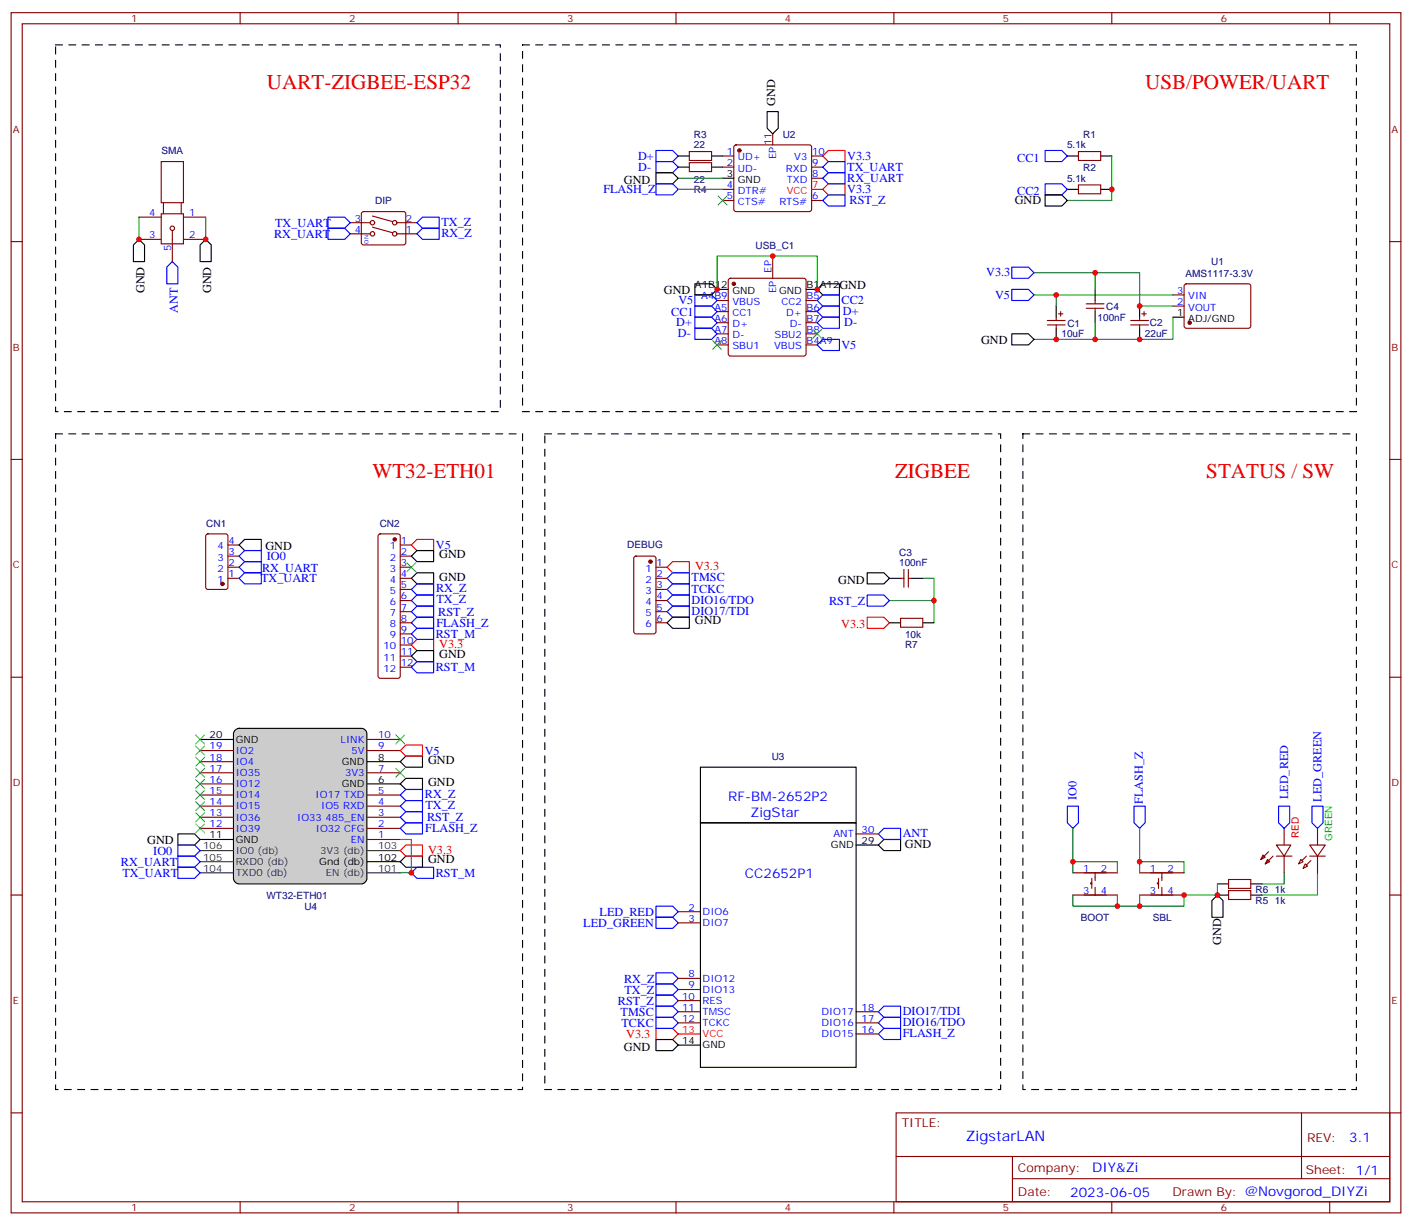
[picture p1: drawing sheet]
<svg xmlns="http://www.w3.org/2000/svg" width="448mm" height="389mm" viewBox="0 0 448 389" stroke-linecap="round" stroke-linejoin="round" font-family="sans-serif">
<g fill="none" stroke="#870000" stroke-width=".35">
<path d="M3.5 4h441v381h-441zM7.1 7.5h433.9v374h-433.9zM76.2 4v3.5M145.3 4v3.5M214.5 4v3.5M283.6 4v3.5M352.8 4v3.5M421.9 4v3.5M3.5 76.7h3.6M441 76.7h3.5M3.5 145.8h3.6M441 145.8h3.5"/>
<path d="M3.5 215h3.6M441 215h3.5M3.5 284.1h3.6M441 284.1h3.5M3.5 353.3h3.6M284.3 353.3h156.7v28.2h-156.7zM413 353.3v20.9M441 353.3h3.5M284.4 367.1h156.4M321.3 374.2h119.5M321.3 367.1v14.1M76.2 381.5v3.5"/>
<path d="M145.3 381.5v3.5M214.5 381.5v3.5M283.6 381.5v3.5M352.8 381.5v3.5M421.9 381.5v3.5"/>
</g>
<path d="M17.6 14.3h141.1v116.4h-141.1zM165.8 14.3h264.6v116.4h-264.6zM17.6 137.7h148.2v208.2h-148.2zM172.9 137.7h144.6v208.2h-144.6zM324.6 137.7h105.8v208.2h-105.8z" fill="none" stroke="#000" stroke-width=".35" stroke-dasharray="2.1 2.1"/>
<path d="M211.7 197.7l1.7-1.8h5.3v3.6h-5.3zM275.2 181.8h5.3l1.7 1.8-1.7 1.7h-5.3zM278.7 268.3l1.8-1.8h5.3v3.5h-5.3zM208.1 330h5.3l1.8 1.8-1.8 1.7h-5.3z" fill="none" stroke="#000" stroke-width=".35"/>
<path d="M211.7 183.6l1.7-1.8h5.3v3.5h-5.3zM211.7 187.1l1.7-1.8h5.3v3.6h-5.3zM211.7 190.6l1.7-1.7h5.3v3.5h-5.3zM211.7 194.2l1.7-1.8h5.3v3.5h-5.3zM208.1 287.7h5.3l1.8 1.7-1.8 1.8h-5.3zM208.1 291.2h5.3l1.8 1.7-1.8 1.8h-5.3zM208.1 319.4h5.3l1.8 1.8-1.8 1.7h-5.3zM208.1 315.9h5.3l1.8 1.7-1.8 1.8h-5.3zM208.1 322.9h5.3l1.8 1.8-1.8 1.8h-5.3zM278.7 321.2l1.8-1.8h5.3v3.5h-5.3zM278.7 324.7l1.8-1.8h5.3v3.6h-5.3z" fill="none" stroke="#00f" stroke-width=".35"/>
<path d="M211.7 180.1l1.7-1.8h5.3v3.5h-5.3zM275.2 195.9h5.3l1.7 1.8-1.7 1.8h-5.3zM208.1 326.5h5.3l1.8 1.7-1.8 1.8h-5.3z" fill="none" stroke="#f00" stroke-width=".35"/>
<path d="M282.2 190.6h14.1v7.1" fill="none" stroke="#008700" stroke-width=".35"/>
<path d="M74.7 231.7l1.1-.5h38.9l1.2 .5 .5 1.3v45.8l-.6 1.3-1.1 .5h-38.9l-1.2-.6-.5-1.2v-45.8z" fill="#ccc" stroke="#000" stroke-width=".35"/>
<path d="M63.5 277.1h10.6M63.5 273.5h10.6M63.5 270h10.6M116.4 277.1h10.6M116.4 270h10.6" fill="none" stroke="#333" stroke-width=".35"/>
<g fill="none" stroke="#000" stroke-width=".35">
<path d="M243.4 35.4h3.5v5.3l-1.7 1.8-1.8-1.8zM208.1 54.8h5.3l1.8 1.8-1.8 1.7h-5.3zM215.2 49.5h3.5M215.2 53.1h3.5M225.8 49.5h3.5M225.8 53.1h3.5M229.3 56.6h3.5M338.7 49.5h3.5M349.2 49.5h3.6M42.3 77.8l1.8-1.8 1.8 1.8v5.2h-3.6zM63.5 77.8l1.8-1.8 1.7 1.8v5.2h-3.5zM331.6 61.9h5.3l1.8 1.7-1.8 1.8h-5.3z"/>
<path d="M338.7 60.1h3.5M349.2 60.1h3.6M220.5 90.1h5.3l1.7 1.8-1.7 1.7h-5.3zM227.5 91.9h3.6M255.8 91.9h3.5M259.3 91.9l1.8-1.8h5.2v3.5h-5.2zM335.1 97.2v3.5M347.5 91.9v3.5M347.5 98.9v3.5M361.6 97.2v3.5M321 106h5.3l1.8 1.7-1.8 1.8h-5.3zM335.1 104.2v3.5"/>
<path d="M361.6 104.2v3.5M372.2 100.7h3.5M77.6 171.2h5.3v3.6h-5.3l-1.8-1.8zM130.5 176.5l1.8-1.7h5.3v3.5h-5.3zM130.5 183.6l1.8-1.8h5.3v3.5h-5.3zM282.2 197.7h3.6M282.2 183.6h3.6M289.3 183.6h3.5M292.8 197.7h3.5M132.3 206.5h5.3v3.5h-5.3l-1.8-1.7zM63.5 234.7h10.6M116.4 248.8h10.6"/>
<path d="M116.4 241.8h10.6M127 241.8l1.8-1.8h5.3v3.6h-5.3zM127 248.8l1.8-1.7h5.3v3.5h-5.3zM222.2 243.6h49.4v17.6h-49.4zM56.4 264.7h5.3l1.8 1.8-1.8 1.8h-5.3zM63.5 266.5h10.6M116.4 273.5h10.6M127 273.5l1.8-1.7h5.3v3.5h-5.3zM222.2 261.2h49.4v77.6h-49.4zM271.6 268.3h7.1M386.3 284.1l1.8 1.8v5.3h-3.6v-5.3zM386.3 284.1h3.5"/>
<path d="M386.3 280.6h3.5M396.9 284.1h3.5M396.9 280.6h3.5M215.2 331.8h7"/>
</g>
<g fill="none" stroke="#870000" stroke-width=".35">
<path d="M51.2 51.3h7v13h-7zM218.7 48.1h7.1v2.8h-7.1zM218.7 51.6h7.1v2.9h-7.1zM229.3 49.5h3.5M229.3 53.1h3.5M233.1 46.2l.4-.2h23.3l.5 .2 .2 .5v19.8l-.2 .5-.5 .2h-23.3l-.5-.3-.2-.4v-19.8zM245.2 42.5v3.5M257.5 49.5h3.6M257.5 53.1h3.6M257.5 56.6h3.6M342.2 48.1h7v2.8h-7zM342.2 58.7h7v2.8h-7z"/>
<path d="M44.1 68.9h7.1M44.1 76h7.1M51.2 67.9h7v9.5h-7zM51.9 64.3v3.6M54.7 73.2v9.8M57.5 64.3v3.6M58.2 68.9h7.1M58.2 76h7.1M111.1 74.2h6.4M111.1 70.7h6.4M114.9 67.4l.5-.2h12.7l.5 .2 .2 .5-.1 9.4-.6 .5-13-.1-.4-.7v-9.1zM118.2 68.6l6.3 1.7"/>
<path d="M118.2 72.1l6.3 1.8M125.9 74.2h6.4M125.9 70.7h6.4M229.3 60.1h3.5M229.3 63.6h3.5M257.5 63.6h3.6M227.5 95.4h3.6M227.5 98.9h3.6M231.3 88.5l.5-.2h23.3l.5 .2 .2 .5v23.3l-.3 .5-.4 .2h-23.3l-.5-.2-.2-.5v-23.3zM245.2 81.3v7M255.8 95.4h3.5M255.8 98.9h3.5"/>
<path d="M335.8 99.6h1.5M336.5 98.9v1.4M344.7 97.9h5.6M344.7 96.4h5.6M347.5 95.4v1M347.5 97.9v1M362.3 99.6h1.4M363 98.9v1.4M372.2 93.6h3.5M372.2 97.2h3.5M375.9 90.3l.5-.2 20 .1 .5 .6-.1 13-.6 .4-20.1-.1-.4-.6v-12.7zM227.5 102.4h3.6"/>
<path d="M227.5 106h3.6M227.5 109.5h3.6M255.8 102.4h3.5M255.8 106h3.5M255.8 109.5h3.5M332.3 101.7h5.7M332.3 103.2h5.7M335.1 100.7v1M335.1 103.2v1M358.8 101.7h5.6M358.8 103.2h5.6M361.6 100.7v1"/>
<path d="M361.6 103.2v1M65.5 169.7l.5-.2h5.6l.7 .4v16.5l-.4 .7h-5.9l-.7-.4v-16.5zM72.3 176.5h3.5M72.3 173h3.5M120.2 169.7l.4-.2h5.7l.5 .2 .2 .5v44.4l-.2 .5-.5 .2h-5.7l-.4-.2-.3-.5v-44.4zM127 176.5h3.5M127 173h3.5M201.3 176.7l.5-.2h5.6l.7 .5v23.5l-.4 .7h-5.9l-.7-.4v-23.6zM72.3 183.6h3.5M72.3 180.1h3.5M127 183.6h3.5M127 180.1h3.5"/>
<path d="M127 187.1h3.5M127 190.6h3.5M127 194.2h3.5M127 197.7h3.5M208.1 183.6h3.6M208.1 180.1h3.6M208.1 187.1h3.6M208.1 190.6h3.6M208.1 194.2h3.6M208.1 197.7h3.6M285.8 196.3h7v2.8h-7zM285.8 183.6h1"/>
<path d="M286.8 180.8v5.6M288.2 183.6h1.1M288.2 180.8v5.6M127 201.2h3.5M127 204.8h3.5M127 208.3h3.5M127 211.8h3.5M63.5 238.3h10.6M116.4 238.3h10.6M116.4 234.7h10.6M63.5 259.4h10.6M63.5 255.9h10.6"/>
<path d="M63.5 252.4h10.6M63.5 248.8h10.6M63.5 245.3h10.6M63.5 241.8h10.6M116.4 259.4h10.6M116.4 255.9h10.6M116.4 252.4h10.6M116.4 245.3h10.6M63.5 263h10.6M116.4 263h10.6M116.4 266.5h10.6M271.6 264.7h7.1"/>
<path d="M340.4 277.1h14.1M346.4 278.8v3.2M347.5 277.1v2.4M361.6 277.1h14.1M367.6 278.8v3.2M368.7 277.1v2.4M389.8 279.2h7.1v2.8h-7.1zM400.8 271.4l.7 .7-1.5 .7zM402.2 272.8l.7 .7-1.4 .7zM402.5 270.4l-2.5 2.4M403.9 271.8l-2.4 2.4M405 268.3h4.6l-2.1 3.5z"/>
<path d="M405 271.8h4.9M407.5 263v5.3M407.5 271.8v5.3M412.7 272.8l.8 .7-1.5 .7zM414.2 274.2l.7 .8-1.4 .7zM415.6 268.3h4.9l-2.5 3.5zM415.6 271.8h4.9M418 263v5.3M418 271.8v5.3M215.2 289.4h7M215.2 292.9h7M340.4 284.1h14.1"/>
<path d="M346.4 280.2h-.3v.4h.3M347.5 281.7v2.4M361.6 284.1h14.1M367.6 280.2h-.4v.4h.4M368.7 281.7v2.4M389.8 282.7h7.1v2.8h-7.1zM215.2 310.6h7M215.2 314.1h7M215.2 317.6h7M215.2 321.2h7M215.2 324.7h7M271.6 321.2h7.1"/>
<path d="M271.6 324.7h7.1M271.6 328.2h7.1"/>
<circle cx="54.7" cy="72.5" r=".71"/>
<circle cx="118.2" cy="70.7" r=".71"/>
<circle cx="118.2" cy="74.2" r=".71"/>
<circle cx="125.2" cy="70.7" r=".71"/>
<circle cx="125.2" cy="74.2" r=".71"/>
</g>
<g fill="none" stroke="#3c3" stroke-width=".35">
<path d="M227.9 62.2l2.8 2.9M230.7 62.2l-2.8 2.9M226.1 108.1l2.9 2.8M229 108.1l-2.9 2.8M257.9 104.6l2.8 2.8M260.7 104.6l-2.8 2.8M129.1 178.6l2.8 2.9M131.9 178.6l-2.8 2.9M62.1 236.9l2.8 2.8M62.1 233.3l2.8 2.8M64.9 236.9l-2.8 2.8M64.9 233.3l-2.8 2.8"/>
<path d="M125.6 233.3l2.8 2.8M128.4 233.3l-2.8 2.8M62.1 258l2.8 2.8M62.1 254.5l2.8 2.8M62.1 251l2.8 2.8M62.1 247.4l2.8 2.9M62.1 243.9l2.8 2.8M62.1 240.4l2.8 2.8M64.9 258l-2.8 2.8M64.9 254.5l-2.8 2.8M64.9 251l-2.8 2.8M64.9 247.4l-2.8 2.9"/>
<path d="M64.9 243.9l-2.8 2.8M64.9 240.4l-2.8 2.8M125.6 243.9l2.8 2.8M128.4 243.9l-2.8 2.8M62.1 261.5l2.8 2.9M64.9 261.5l-2.8 2.9"/>
</g>
<g fill="none" stroke="#00f" stroke-width=".35">
<path d="M208.1 47.8h5.3l1.8 1.7-1.8 1.8h-5.3zM208.1 51.3h5.3l1.8 1.8-1.8 1.7h-5.3zM208.1 58.3h5.3l1.8 1.8-1.8 1.8h-5.3zM262.8 51.3h5.3v3.5h-5.3l-1.7-1.7zM262.8 54.8h5.3v3.5h-5.3l-1.7-1.7zM331.6 47.8h5.3l1.8 1.7-1.8 1.8h-5.3zM331.6 58.3h5.3l1.8 1.8-1.8 1.8h-5.3zM104.1 72.5h5.3l1.7 1.7-1.7 1.8h-5.3zM104.1 68.9h5.3l1.7 1.8-1.7 1.8h-5.3zM132.3 70.7l1.8-1.8h5.2v3.6h-5.2zM132.3 74.2l1.8-1.7h5.2v3.5h-5.2zM261.1 63.6l1.7-1.7h5.3v3.5h-5.3z"/>
<path d="M54.7 83l1.7 1.8v5.3h-3.5v-5.3zM220.5 93.6h5.3l1.7 1.8-1.7 1.8h-5.3zM220.5 97.2h5.3l1.7 1.7-1.7 1.8h-5.3zM259.3 98.9l1.8-1.7h5.2v3.5h-5.2zM259.3 95.4l1.8-1.8h5.2v3.6h-5.2zM321 84.8h5.3l1.8 1.8-1.8 1.7h-5.3zM321 91.9h5.3l1.8 1.7-1.8 1.8h-5.3zM220.5 100.7h5.3l1.7 1.7-1.7 1.8h-5.3zM220.5 104.2h5.3l1.7 1.8-1.7 1.7h-5.3zM259.3 102.4l1.8-1.7h5.2v3.5h-5.2zM259.3 109.5l1.8-1.8h5.2v3.6h-5.2zM77.6 174.8h5.3v3.5h-5.3l-1.8-1.8z"/>
<path d="M77.6 178.3h5.3v3.5h-5.3l-1.8-1.7zM77.6 181.8h5.3v3.5h-5.3l-1.8-1.7zM130.5 190.6l1.8-1.7h5.3v3.5h-5.3zM130.5 194.2l1.8-1.8h5.3v3.5h-5.3zM130.5 197.7l1.8-1.8h5.3v3.6h-5.3zM132.3 185.3h5.3v3.6h-5.3l-1.8-1.8zM275.2 188.9h5.3l1.7 1.7-1.7 1.8h-5.3zM130.5 201.2l1.8-1.7h5.3v3.5h-5.3zM130.5 211.8l1.8-1.8h5.3v3.6h-5.3zM127 259.4l1.8-1.7h5.3v3.5h-5.3zM127 252.4l1.8-1.8h5.3v3.5h-5.3zM127 255.9l1.8-1.8h5.3v3.6h-5.3z"/>
<path d="M338.7 255.9h3.5v5.3l-1.8 1.8-1.7-1.8zM359.8 255.9h3.6v5.3l-1.8 1.8-1.8-1.8zM405.7 255.9h3.5v5.3l-1.7 1.8-1.8-1.8zM416.3 255.9h3.5v5.3l-1.8 1.8-1.7-1.8zM56.4 275.3h5.3l1.8 1.8-1.8 1.7h-5.3zM56.4 271.8h5.3l1.8 1.7-1.8 1.8h-5.3zM56.4 268.3h5.3l1.8 1.7-1.8 1.8h-5.3zM127 263l1.8-1.8h5.3v3.5h-5.3zM130.5 277.1l1.8-1.8h5.3v3.5h-5.3zM278.7 264.7l1.8-1.7h5.3v3.5h-5.3zM208.1 312.3h5.3l1.8 1.8-1.8 1.8h-5.3zM208.1 308.8h5.3l1.8 1.8-1.8 1.7h-5.3z"/>
<path d="M278.7 328.2l1.8-1.7h5.3v3.5h-5.3z"/>
</g>
<path d="M262.8 47.8h5.3v3.5h-5.3l-1.7-1.8zM262.8 58.3h5.3v3.6h-5.3l-1.7-1.8zM257.5 60.1h3.6M130.5 173l1.8-1.8h5.3v3.6h-5.3zM130.5 204.8l1.8-1.8h5.3v3.5h-5.3zM127 238.3l1.8-1.8h5.3v3.5h-5.3zM127 270l1.8-1.7h5.3v3.5h-5.3zM215.2 328.2h7" fill="none" stroke="#f00" stroke-width=".35"/>
<g fill="none" stroke="#008700" stroke-width=".35">
<path d="M215.2 56.6h14.1M352.8 49.5v14.1h-14.1M44.1 68.9v7.1M65.3 68.9v7.1M215.2 60.1h14.1M227.5 91.9v-10.6h31.8v10.6M328.1 86.6h33.5v10.6h10.6M328.1 93.6h7M347.5 86.6v5.3M372.2 93.6h-37.1v3.6M347.5 102.4v5.3M372.2 100.7v7h-44.1"/>
<path d="M292.8 183.6h3.5v7M127 266.5h3.5v10.6h-3.5M340.4 277.1v-3.6h14.1v3.6M340.4 263v10.5M361.6 277.1v-3.6h14.1v3.6M361.6 263v10.5M407.5 277.1v3.5h-7.1M418 277.1v7h-17.6M340.4 284.1v3.6h14.1v-3.6M354.5 287.7h7.1M386.3 280.6v3.5h-10.6v3.6h-14.1v-3.6"/>
</g>
<g fill="#870000" stroke="#870000" stroke-width=".35">
<path d="M415.9 273.2l-1.4 1.4z"/>
<path d="M414.5 271.8l-1.4 1.4z"/>
<circle cx="377.5" cy="102.4" r=".53"/>
<circle cx="232.8" cy="90.1" r=".53"/>
<circle cx="234.6" cy="47.8" r=".53"/>
<circle cx="70.6" cy="185.3" r=".53"/>
<circle cx="125.2" cy="171.2" r=".53"/>
<circle cx="206.4" cy="178.3" r=".53"/>
</g>
<g fill="#c00">
<circle cx="296.3" cy="190.6" r=".88"/>
<circle cx="361.6" cy="107.7" r=".88"/>
<circle cx="361.6" cy="97.2" r=".88"/>
<circle cx="259.3" cy="91.9" r=".88"/>
<circle cx="227.5" cy="91.9" r=".88"/>
<circle cx="245.2" cy="81.3" r=".88"/>
<circle cx="375.7" cy="284.1" r=".88"/>
<circle cx="361.6" cy="273.5" r=".88"/>
<circle cx="361.6" cy="287.7" r=".88"/>
<circle cx="354.5" cy="287.7" r=".88"/>
<circle cx="340.4" cy="273.5" r=".88"/>
<circle cx="386.3" cy="284.1" r=".88"/>
<circle cx="352.8" cy="60.1" r=".88"/>
<circle cx="44.1" cy="76" r=".88"/>
<circle cx="65.3" cy="76" r=".88"/>
<circle cx="130.5" cy="277.1" r=".88"/>
<circle cx="335.1" cy="107.7" r=".88"/>
<circle cx="335.1" cy="93.6" r=".88"/>
<circle cx="347.5" cy="107.7" r=".88"/>
<circle cx="347.5" cy="86.6" r=".88"/>
</g>
<g font-size="6.7" fill="#f00">
<text x="84.7" y="28.4">UART-ZIGBEE-ESP32</text>
<text x="363.4" y="28.4">USB/POWER/UART</text>
<text x="118.2" y="151.8">WT32-ETH01</text>
<text x="284" y="151.8">ZIGBEE</text>
<text x="382.8" y="151.8">STATUS / SW</text>
</g>
<text font-size="4.6" fill="#00f" x="306.4" y="362.3">ZigstarLAN</text>
<g font-size="4.2" fill="#00f">
<text x="231.1" y="254.1">RF-BM-2652P2</text>
<text x="238.1" y="259.4">ZigStar</text>
<text x="236.4" y="278.8">CC2652P1</text>
<text x="428.1" y="362.5">3.1</text>
<text x="346.5" y="372.1">DIY&amp;Zi</text>
<text x="339.6" y="379.9">2023-06-05</text>
</g>
<g font-size="3.9">
<text x="245.9" y="33.6" transform="rotate(-90 245.9 33.6)">GND</text>
<text x="198" y="58.3">GND</text>
<text x="322" y="64.9">GND</text>
<text x="45.9" y="93.1" transform="rotate(-90 45.9 93.1)">GND</text>
<text x="67" y="93.1" transform="rotate(-90 67 93.1)">GND</text>
<text x="210.7" y="93.4">GND</text>
<text x="266.3" y="91.9">GND</text>
<text x="311.3" y="109.3">GND</text>
<text x="84.2" y="174.6">GND</text>
<text x="139.4" y="177.2">GND</text>
<text x="139.4" y="184.3">GND</text>
<text x="266" y="185.3">GND</text>
<text x="220.5" y="198.2">GND</text>
<text x="139.4" y="208.8">GND</text>
<text x="135.8" y="242.5">GND</text>
<text x="135.8" y="249.6">GND</text>
<text x="46.7" y="268.1">GND</text>
<text x="287.1" y="269.3">GND</text>
<text x="135.8" y="274.1">GND</text>
<text x="387.5" y="299.8" transform="rotate(-90 387.5 299.8)">GND</text>
<text x="198" y="333.5">GND</text>
</g>
<g font-size="3.9" fill="#00f">
<text x="202.5" y="50.7">D+</text>
<text x="268.8" y="50.9">V3.3</text>
<text x="322.8" y="51.3">CC1</text>
<text x="202.5" y="54.3">D-</text>
<text x="268.8" y="54.1">TX_UART</text>
<text x="268.8" y="57.7">RX_UART</text>
<text x="191.4" y="61.3">FLASH_Z</text>
<text x="268.8" y="61.2">V3.3</text>
<text x="269.6" y="64.9">RST_Z</text>
<text x="322.8" y="61.9">CC2</text>
<text x="87.3" y="71.9">TX_UART</text>
<text x="140.1" y="71.8">TX_Z</text>
<text x="87" y="75.4">RX_UART</text>
<text x="140.1" y="75.3">RX_Z</text>
<text x="312.9" y="87.5">V3.3</text>
<text x="315.8" y="94.9">V5</text>
<text x="56.4" y="99.3" transform="rotate(-90 56.4 99.3)">ANT</text>
<text x="213" y="100.2">CC1</text>
<text x="215.2" y="96.5">V5</text>
<text x="267.1" y="96.6">CC2</text>
<text x="267.5" y="100.1">D+</text>
<text x="214.6" y="103.6">D+</text>
<text x="215.1" y="107.1">D-</text>
<text x="267.9" y="103.6">D-</text>
<text x="267" y="110.7">V5</text>
<text x="84.7" y="177.9">IO0</text>
<text x="138.3" y="174.3">V5</text>
<text x="82.9" y="184.8">TX_UART</text>
<text x="83.2" y="181.5">RX_UART</text>
<text x="219.4" y="184.6">TMSC</text>
<text x="138.4" y="188">RX_Z</text>
<text x="138.5" y="191.5">TX_Z</text>
<text x="219.4" y="188.1">TCKC</text>
<text x="219.4" y="191.7">DIO16/TDO</text>
<text x="263.1" y="191.9">RST_Z</text>
<text x="139.1" y="195.4">RST_Z</text>
<text x="219.4" y="195.2">DIO17/TDI</text>
<text x="138.3" y="202.4">RST_M</text>
<text x="138.5" y="198.9">FLASH_Z</text>
<text x="138.3" y="213">RST_M</text>
<text x="134.8" y="239.6">V5</text>
<text x="134.8" y="253.2">RX_Z</text>
<text x="135" y="256.8">TX_Z</text>
<text x="341.6" y="254.1" transform="rotate(-90 341.6 254.1)">IO0</text>
<text x="362.7" y="255.2" transform="rotate(-90 362.7 255.2)">FLASH_Z</text>
<text x="408.7" y="253.7" transform="rotate(-90 408.7 253.7)">LED_RED</text>
<text x="419.3" y="254.5" transform="rotate(-90 419.3 254.5)">LED_GREEN</text>
<text x="135.5" y="260.7">RST_Z</text>
<text x="134.9" y="264.2">FLASH_Z</text>
<text x="286.5" y="265.8">ANT</text>
<text x="38.4" y="275">RX_UART</text>
<text x="48.7" y="271.4">IO0</text>
<text x="38.9" y="278.3">TX_UART</text>
<text x="138.3" y="278.3">RST_M</text>
<text x="190.2" y="290.7">LED_RED</text>
<text x="185.1" y="294.3">LED_GREEN</text>
<text x="198" y="312">RX_Z</text>
<text x="198.2" y="315.5">TX_Z</text>
<text x="196.1" y="318.9">RST_Z</text>
<text x="196.9" y="322.5">TMSC</text>
<text x="286.5" y="322.2">DIO17/TDI</text>
<text x="197.1" y="326">TCKC</text>
<text x="286.5" y="325.8">DIO16/TDO</text>
<text x="286.5" y="329.3">FLASH_Z</text>
</g>
<g font-size="3.9" fill="#f00">
<text x="220.5" y="181.1">V3.3</text>
<text x="266.9" y="199.2">V3.3</text>
<text x="139.4" y="205.8">V3.3</text>
<text x="135.8" y="271.1">V3.3</text>
<text x="198.7" y="329.5">V3.3</text>
</g>
<g font-size="3.9" fill="#800">
<text x="286.1" y="357.9">TITLE:</text>
<text x="414.7" y="362.5">REV:</text>
<text x="323" y="372.1">Company:</text>
<text x="414.4" y="372.7">Sheet: 1/1</text>
<text x="323" y="379.7">Date:</text>
<text x="372" y="379.8">Drawn By: @Novgorod_DIYZi</text>
</g>
<g font-size="3.2" fill="#800">
<text x="41.6" y="7">1</text>
<text x="110.8" y="7">2</text>
<text x="179.9" y="7">3</text>
<text x="249.1" y="7">4</text>
<text x="318.2" y="7">5</text>
<text x="387.3" y="7">6</text>
<text x="4.1" y="42.1">A</text>
<text x="441.5" y="42.1">A</text>
<text x="4.1" y="111.3">B</text>
<text x="441.5" y="111.3">B</text>
<text x="4.1" y="180.4">C</text>
<text x="441.5" y="180.4">C</text>
<text x="4.1" y="249.6">D</text>
<text x="441.5" y="249.6">D</text>
<text x="4.1" y="318.7">E</text>
<text x="441.5" y="318.7">E</text>
<text x="41.6" y="384.5">1</text>
<text x="110.8" y="384.5">2</text>
<text x="179.9" y="384.5">3</text>
<text x="249.1" y="384.5">4</text>
<text x="318.2" y="384.5">5</text>
<text x="387.3" y="384.5">6</text>
</g>
<g font-size="3.2" fill="#000080">
<text x="220.2" y="47.1">22</text>
<text x="220.2" y="43.9">R3</text>
<text x="248.4" y="43.7">U2</text>
<text x="338.6" y="47.1">5.1k</text>
<text x="343.7" y="43.8">R1</text>
<text x="51.2" y="48.9">SMA</text>
<text x="220.2" y="58">22</text>
<text x="338.6" y="57.6">5.1k</text>
<text x="343.7" y="54.4">R2</text>
<text x="119.1" y="64.9">DIP</text>
<text x="220.2" y="61.1">R4</text>
<text x="239.8" y="79">USB_C1</text>
<text x="376.1" y="87.8">AMS1117-3.3V</text>
<text x="384.4" y="84.3">U1</text>
<text x="348.3" y="101.8">100nF</text>
<text x="351" y="98.3">C4</text>
<text x="336.8" y="107.1">10uF</text>
<text x="338.7" y="103.7">C1</text>
<text x="363.3" y="107.1">22uF</text>
<text x="364.8" y="103.6">C2</text>
<text x="65.4" y="167.2">CN1</text>
<text x="120.5" y="167.2">CN2</text>
<text x="199" y="174.1">DEBUG</text>
<text x="285.3" y="179.7">100nF</text>
<text x="285.3" y="176.5">C3</text>
<text x="287.2" y="202.6">10k</text>
<text x="287.2" y="205.8">R7</text>
<text x="244.9" y="241.2">U3</text>
<text x="84.6" y="285.4">WT32-ETH01</text>
<text x="398.4" y="287">R5</text>
<text x="398.4" y="283.5">R6</text>
<text x="404.5" y="287">1k</text>
<text x="404.5" y="283.5">1k</text>
<text x="96.6" y="288.9">U4</text>
<text x="343" y="292.4">BOOT</text>
<text x="365.8" y="292.4">SBL</text>
</g>
<g font-size="3.2" fill="#00f">
<text x="244.8" y="46" transform="rotate(-90 244.8 46)">11</text>
<text x="230.6" y="49.2">1</text>
<text x="230.6" y="52.7">2</text>
<text x="234.1" y="50.9">UD+</text>
<text x="246.2" y="50.6" transform="rotate(-90 246.2 50.6)">EP</text>
<text x="252" y="50.9">V3</text>
<text x="257.7" y="52.7">9</text>
<text x="257.7" y="49.2">10</text>
<text x="230.6" y="59.8">4</text>
<text x="234.1" y="54.5">UD-</text>
<text x="249.4" y="54.5">RXD</text>
<text x="249.6" y="58">TXD</text>
<text x="257.7" y="56.2">8</text>
<text x="230.6" y="63.3">5</text>
<text x="234.1" y="61.5">DTR#</text>
<text x="234.1" y="65.1">CTS#</text>
<text x="247.3" y="65.1">RTS#</text>
<text x="257.7" y="63.3">6</text>
<text x="47.4" y="68.6">4</text>
<text x="60" y="68.6">1</text>
<text x="112.6" y="70.3">3</text>
<text x="128.8" y="70.3">2</text>
<text x="47.4" y="75.6">3</text>
<text x="60" y="75.6">2</text>
<text x="112.6" y="73.9">4</text>
<text x="128.8" y="73.9">1</text>
<text x="54.3" y="79.8" transform="rotate(-90 54.3 79.8)">5</text>
<text x="244.8" y="86.6" transform="rotate(-90 244.8 86.6)">EP</text>
<text x="222.5" y="95">A4B9</text>
<text x="246.2" y="93" transform="rotate(-90 246.2 93)">EP</text>
<text x="255.9" y="95">B5</text>
<text x="373.5" y="93.3">3</text>
<text x="377" y="95">VIN</text>
<text x="226.7" y="98.6">A5</text>
<text x="232.4" y="96.8">VBUS</text>
<text x="232.4" y="100.3">CC1</text>
<text x="248" y="96.8">CC2</text>
<text x="249.4" y="100.3">D+</text>
<text x="255.9" y="98.6">B6</text>
<text x="373.5" y="96.8">2</text>
<text x="377" y="98.6">VOUT</text>
<text x="226.7" y="102.1">A6</text>
<text x="226.7" y="105.6">A7</text>
<text x="232.4" y="103.9">D+</text>
<text x="232.4" y="107.4">D-</text>
<text x="245.8" y="107.4">SBU2</text>
<text x="250.6" y="103.9">D-</text>
<text x="255.9" y="105.6">B8</text>
<text x="255.9" y="102.1">B7</text>
<text x="226.7" y="109.1">A8</text>
<text x="232.4" y="110.9">SBU1</text>
<text x="245.6" y="110.9">VBUS</text>
<text x="255.9" y="109.1">B4A9</text>
<text x="72.5" y="172.6">4</text>
<text x="127.2" y="172.6">1</text>
<text x="69" y="177.9">3</text>
<text x="69" y="174.4">4</text>
<text x="72.5" y="179.7">2</text>
<text x="72.5" y="176.2">3</text>
<text x="123.7" y="174.4">1</text>
<text x="123.7" y="177.9">2</text>
<text x="127.2" y="176.2">2</text>
<text x="127.2" y="179.7">3</text>
<text x="208.3" y="179.7">1</text>
<text x="69" y="185">1</text>
<text x="69" y="181.5">2</text>
<text x="72.5" y="183.2">1</text>
<text x="123.7" y="181.5">3</text>
<text x="123.7" y="185">4</text>
<text x="127.2" y="183.2">4</text>
<text x="204.8" y="181.5">1</text>
<text x="204.8" y="185">2</text>
<text x="208.3" y="183.2">2</text>
<text x="123.7" y="188.5">5</text>
<text x="127.2" y="186.8">5</text>
<text x="127.2" y="190.3">6</text>
<text x="204.8" y="188.5">3</text>
<text x="208.3" y="186.8">3</text>
<text x="208.3" y="190.3">4</text>
<text x="123.7" y="192.1">6</text>
<text x="123.7" y="195.6">7</text>
<text x="127.2" y="193.8">7</text>
<text x="127.2" y="197.3">8</text>
<text x="204.8" y="192.1">4</text>
<text x="204.8" y="195.6">5</text>
<text x="208.3" y="193.8">5</text>
<text x="208.3" y="197.3">6</text>
<text x="123.7" y="199.1">8</text>
<text x="123.7" y="202.6">9</text>
<text x="127.2" y="200.9">9</text>
<text x="204.8" y="199.1">6</text>
<text x="121.7" y="206.2">10</text>
<text x="121.7" y="209.7">11</text>
<text x="127.2" y="204.4">10</text>
<text x="127.2" y="207.9">11</text>
<text x="121.7" y="213.2">12</text>
<text x="127.2" y="211.5">12</text>
<text x="66.5" y="237.9">19</text>
<text x="74.8" y="239.3">IO2</text>
<text x="108" y="235.8">LINK</text>
<text x="111.5" y="239.3">5V</text>
<text x="119.9" y="237.9">9</text>
<text x="119.9" y="234.4">10</text>
<text x="66.5" y="245">17</text>
<text x="66.5" y="241.4">18</text>
<text x="74.8" y="242.9">IO4</text>
<text x="119.9" y="245">7</text>
<text x="66.5" y="248.5">16</text>
<text x="74.8" y="249.9">IO12</text>
<text x="74.8" y="246.4">IO35</text>
<text x="109.5" y="246.4">3V3</text>
<text x="66.5" y="255.6">14</text>
<text x="66.5" y="252">15</text>
<text x="74.8" y="257">IO15</text>
<text x="74.8" y="253.4">IO14</text>
<text x="100.2" y="253.4">IO17 TXD</text>
<text x="101.9" y="257">IO5 RXD</text>
<text x="119.9" y="255.6">4</text>
<text x="119.9" y="252">5</text>
<text x="66.5" y="262.6">12</text>
<text x="66.5" y="259.1">13</text>
<text x="74.8" y="260.5">IO36</text>
<text x="94.3" y="260.5">IO33 485_EN</text>
<text x="119.9" y="262.6">2</text>
<text x="119.9" y="259.1">3</text>
<text x="74.8" y="264">IO39</text>
<text x="100.2" y="264">IO32 CFG</text>
<text x="111.3" y="267.5">EN</text>
<text x="119.9" y="266.1">1</text>
<text x="264.4" y="265.8">ANT</text>
<text x="273.4" y="264.4">30</text>
<text x="343.7" y="276.7">1</text>
<text x="349.2" y="276.7">2</text>
<text x="364.9" y="276.7">1</text>
<text x="370.4" y="276.7">2</text>
<text x="343.7" y="283.8">3</text>
<text x="349.2" y="283.8">4</text>
<text x="364.9" y="283.8">3</text>
<text x="370.4" y="283.8">4</text>
<text x="218.5" y="289.1">2</text>
<text x="218.5" y="292.6">3</text>
<text x="223" y="290.5">DIO6</text>
<text x="223" y="294">DIO7</text>
<text x="218.5" y="310.2">8</text>
<text x="223" y="311.6">DIO12</text>
<text x="216.5" y="317.3">10</text>
<text x="218.5" y="313.8">9</text>
<text x="223" y="315.2">DIO13</text>
<text x="216.5" y="320.8">11</text>
<text x="223" y="318.7">RES</text>
<text x="223" y="322.2">TMSC</text>
<text x="260.6" y="322.2">DIO17</text>
<text x="273.4" y="320.8">18</text>
<text x="216.5" y="324.3">12</text>
<text x="223" y="325.8">TCKC</text>
<text x="260.6" y="325.8">DIO16</text>
<text x="260.6" y="329.3">DIO15</text>
<text x="273.4" y="324.3">17</text>
<text x="273.4" y="327.9">16</text>
</g>
<g font-size="3.2">
<text x="230.6" y="56.2">3</text>
<text x="234.1" y="58">GND</text>
<text x="220.5" y="91.5">A1B12</text>
<text x="232.4" y="93.3">GND</text>
<text x="247.2" y="93.3">GND</text>
<text x="255.9" y="91.5">B1A12</text>
<text x="373.5" y="100.3">1</text>
<text x="377" y="102.1">ADJ/GND</text>
<text x="66.5" y="234.4">20</text>
<text x="74.8" y="235.8">GND</text>
<text x="108.4" y="242.9">GND</text>
<text x="119.9" y="241.4">8</text>
<text x="108.4" y="249.9">GND</text>
<text x="119.9" y="248.5">6</text>
<text x="66.5" y="266.1">11</text>
<text x="74.8" y="267.5">GND</text>
<text x="263.7" y="269.3">GND</text>
<text x="273.4" y="267.9">29</text>
<text x="101.3" y="274.6">Gnd (db)</text>
<text x="119.9" y="273.2">102</text>
<text x="216.5" y="331.4">14</text>
<text x="223" y="332.8">GND</text>
</g>
<g font-size="3.2" fill="#f00">
<text x="257.7" y="59.8">7</text>
<text x="249.6" y="61.5">VCC</text>
<text x="412.1" y="266" transform="rotate(-90 412.1 266)">RED</text>
<text x="216.5" y="327.9">13</text>
<text x="223" y="329.3">VCC</text>
</g>
<g font-size="3.2" fill="#333">
<text x="64.5" y="269.7">106</text>
<text x="119.9" y="269.7">103</text>
<text x="64.5" y="273.2">105</text>
<text x="74.8" y="274.6">RXD0 (db)</text>
<text x="74.8" y="271.1">IO0 (db)</text>
<text x="101.6" y="271.1">3V3 (db)</text>
<text x="64.5" y="276.7">104</text>
<text x="74.8" y="278.1">TXD0 (db)</text>
<text x="103.4" y="278.1">EN (db)</text>
<text x="119.9" y="276.7">101</text>
</g>
<text font-size="3.2" fill="#0f0" x="422.7" y="267" transform="rotate(-90 422.7 267)">GREEN</text>
<text font-size="1.8" fill="#00f" x="116.9" y="77.4" transform="rotate(-90 116.9 77.4)">ON</text>
</svg>
